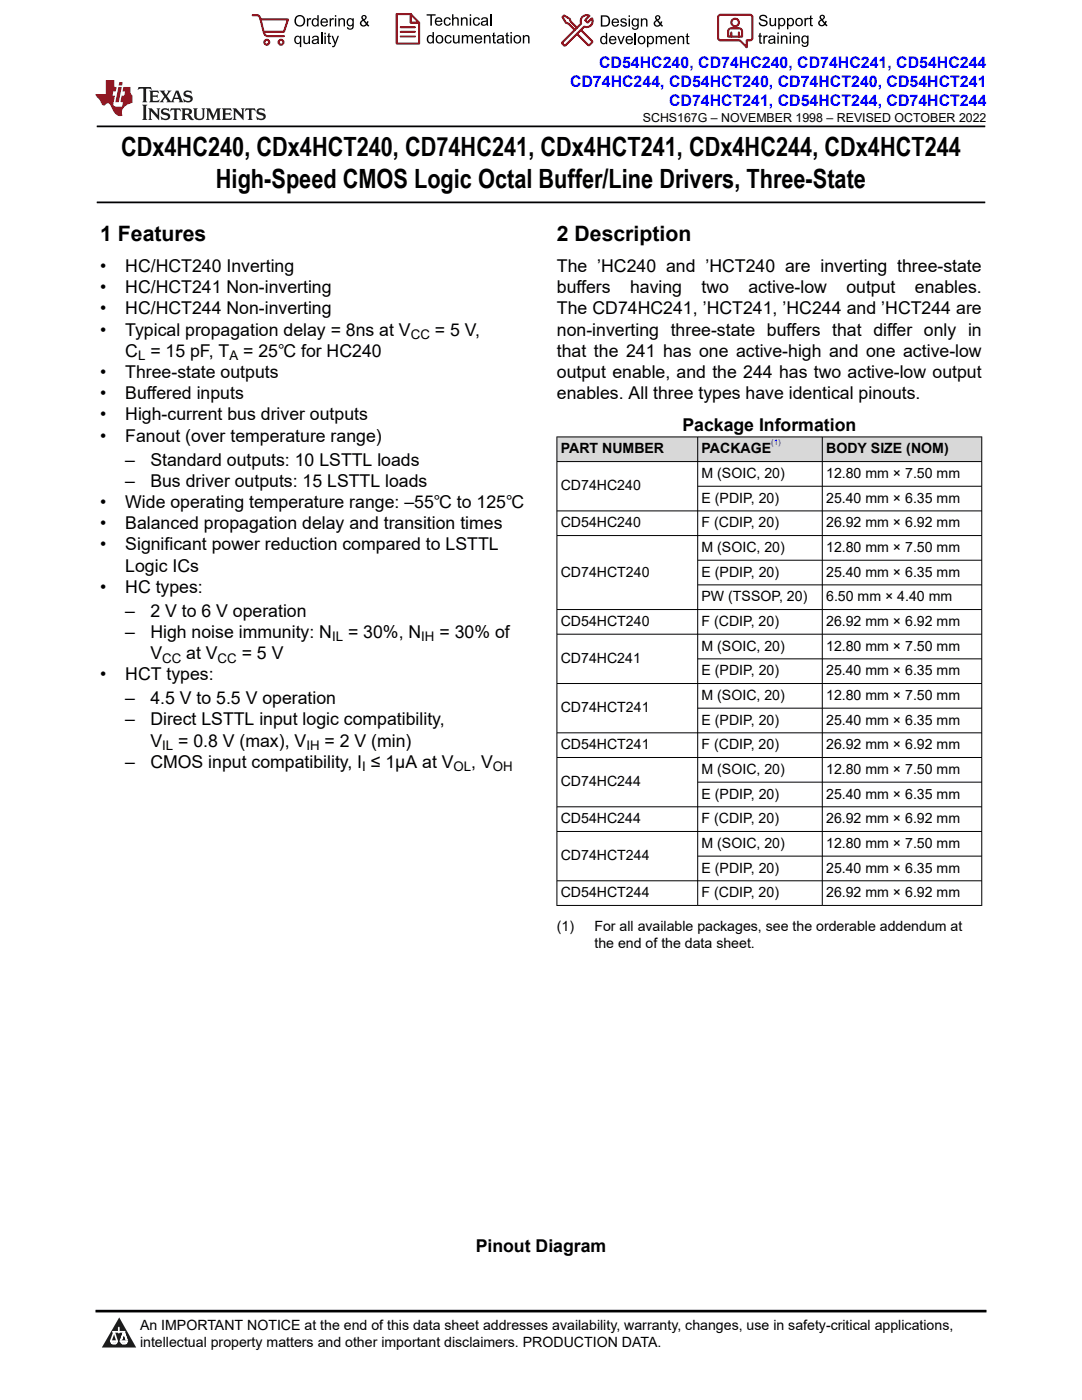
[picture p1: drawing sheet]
<svg xmlns="http://www.w3.org/2000/svg" width="216mm" height="279mm" viewBox="0 0 216 279" stroke-linecap="round" stroke-linejoin="round" font-family="sans-serif">
<path d="M19.3 25.2h177.3M19.3 40.4h177.3" fill="none" stroke="#000" stroke-width=".35"/>
<g fill="#d8d8d8">
<path d="M111.1 87.2h84.8v4.9h-84.8z" fill-rule="evenodd"/>
<path d="M111.2 87.3h28v4.8h-28z" fill-rule="evenodd"/>
<path d="M139.3 87.3h24.7v4.8h-24.7z" fill-rule="evenodd"/>
<path d="M164.1 87.3h31.7v4.8h-31.7z" fill-rule="evenodd"/>
</g>
<g fill="none" stroke="#000" stroke-width=".2">
<path d="M111.1 87.2h84.9M111.1 92.1h84.9M111.1 87.1v93.7M139.2 87.1v93.7M139.2 97h56.8M164.1 87.1v93.7M195.9 87.1v93.7M111.1 102h84.9M111.1 106.9h84.9M139.2 111.8h56.8M139.2 116.7h56.8M111.1 126.6h84.9"/>
<path d="M111.1 136.4h84.9M139.2 131.5h56.8M196 121.6h-84.9M111.1 146.3h84.9M111.1 151.2h84.9M139.2 141.3h56.8M139.2 156.1h56.8M111.1 161h84.9M111.1 165.9h84.9M111.1 175.8h84.9M139.2 170.9h56.8M111.1 180.7h84.9"/>
</g>
<path d="M0 0h215.9v23.8h-215.9z" fill-rule="evenodd" fill="#fff"/>
<path d="M27.7 17.4l-.2 .6 .5-.3h.6v.1v2.2l-.2 .4h1l-.2-.4v-2.2v-.1h.5l.5 .3-.1-.6zM29.8 18.1l.2 .4v1.5l-.2 .4h1.9l.1-.6a1.08 1.08 0 0 1-1.3 .2v-.7h.6l.4 .2v-.6l-.4 .2h-.6v-.6l.2-.1a1 1 0 0 1 1 .2l-.1-.5zM31.8 18.1l1 1.1-1 1.2h.9l-.2-.2 .4-.7 .5 .7-.2 .2h1.6l-.2-.2 .1-.4h1l.1 .4-.1 .2h.9l-.2-.3-.8-2h-.5l-1 2.2-.8-1.1 .9-1.1h-.8l.2 .2-.5 .7-.3-.7 .1-.2zM35.2 18.5l.4 1h-.8zM36.8 18.2a.65 .65 0 0 0-.2 .7 .65 .65 0 0 0 .6 .5l.7 .2 .1 .2a.79 .79 0 0 1-.7 .4 .79 .79 0 0 1-.7-.5l.1 .7 .2-.1a.93 .93 0 0 0 1.1 .1 .93 .93 0 0 0 .4-1 1.46 1.46 0 0 0-1.2-.6l-.1-.3a1.09 1.09 0 0 1 1.2 .2l-.2-.6-.1 .1-.6-.2zM28.4 20.9l.2 .4v2.3l-.2 .3h1l-.2-.3v-2.3l.2-.4zM29.6 21.6l.2 .4v1.6l-.2 .3h.8l-.3-.3v-1.4l1.7 1.8v-2l.2-.4h-.8l.2 .2 .1 1.1-1.2-1.3zM32.3 21.8a.65 .65 0 0 0-.2 .7 .65 .65 0 0 0 .7 .4l.6 .2 .1 .2a.79 .79 0 0 1-.7 .4 .79 .79 0 0 1-.7-.5l.1 .7 .2-.1a.93 .93 0 0 0 1.1 .1 .93 .93 0 0 0 .4-.9 1.46 1.46 0 0 0-1.2-.6l-.1-.4a1.09 1.09 0 0 1 1.2 .2l-.2-.6-.1 .1-.6-.1zM34.1 21.6l-.1 .7a.63 .63 0 0 1 .7-.4l.1 1.7-.3 .3h1l-.2-.3v-1.7a.66 .66 0 0 1 .8 .4l-.1-.7zM36.2 21.6l.2 .4v1.6l-.2 .3h.9l-.2-.2v-.7h.5l.1 .2a.79 .79 0 0 0 1.2 .6l-1-.9a.61 .61 0 0 0 .6-.6 .61 .61 0 0 0-.5-.6zM36.9 21.9h.2a.47 .47 0 0 1 .5 .1 .47 .47 0 0 1 .1 .5l-.2 .2h-.6zM38.5 21.6l.2 .2a2.27 2.27 0 0 0 .4 2 1.04 1.04 0 0 0 1.7-.7v-1.3l.2-.2h-.8l.2 .4v1.1a.6 .6 0 0 1-.6 .6 .6 .6 0 0 1-.6-.6v-1.1l.3-.4zM41.1 21.6l.2 .4v1.6l-.2 .3h.7l-.2-.3v-1.5l.9 1.9 .8-1.9v1.5l-.2 .3h1l-.3-.3v-1.6l.3-.4h-.8l-.7 1.5-.7-1.5zM44.3 21.6l.2 .4v1.6l-.2 .3h1.9l.1-.5a1.09 1.09 0 0 1-1.3 .1v-.6h.6l.4 .1v-.6l-.4 .2h-.6v-.6l.2-.1a1.01 1.01 0 0 1 1 .3l-.1-.6zM46.4 21.6l.3 .4v1.6l-.3 .3h.8l-.2-.3v-1.4l1.6 1.8v-2l.2-.4h-.7l.2 .2v1.1l-1.2-1.3zM49 21.6l-.1 .7a.63 .63 0 0 1 .8-.4v1.7l-.3 .3h1l-.2-.3v-1.7a.66 .66 0 0 1 .8 .4l-.1-.7zM51.4 21.8a.65 .65 0 0 0-.2 .7 .65 .65 0 0 0 .6 .4l.6 .2 .2 .2a.79 .79 0 0 1-.8 .4 .79 .79 0 0 1-.6-.5l.1 .7 .2-.1a.93 .93 0 0 0 1 .1 .93 .93 0 0 0 .5-.9 1.46 1.46 0 0 0-1.3-.6l-.1-.4a1.09 1.09 0 0 1 1.3 .2l-.2-.6-.2 .1-.5-.1z" fill="#231f20"/>
<path d="M21.1 16v2.8h-2.1l.1 .3 .9 1a.95 .95 0 0 0 .9 .9 .59 .59 0 0 1 .6-.4 .59 .59 0 0 1 .5 .4l.4 .8a1.59 1.59 0 0 0 2.1 1.3 1.61 1.61 0 0 1 1-2.2l1-.4-.1-1.5a1.59 1.59 0 0 1-.4-1.6h-1.4l-.2 .9h.5l-.1 .8h-.5l-.2 1v.2l.4 .1-.2 .9h-.6a.73 .73 0 0 1-1.1-.7l.3-1.5h-.5l.2-.8h.5l.2-.9h-.5v-1.4zM23.6 17.4l-.6 3h.7l.6-3zM23.8 16.4l-.1 .7h.7l.1-.7z" fill="#ed1c24"/>
<g fill="#000">
<path d="M58.7 4.2a1.15 1.15 0 0 1 2.3 0 1.15 1.15 0 0 1-2.3 0zM59.3 3.5a.89 .89 0 0 0-.2 1.1 .89 .89 0 0 0 1.1 .4 .88 .88 0 0 0 .3-1.3 .88 .88 0 0 0-1.2-.2z" fill-rule="evenodd"/>
<path d="M58.9 7.3l.5-.2 .5 .3v-.3h.2v2.3h-.3v-.8a.74 .74 0 0 1-.9 0 .74 .74 0 0 1-.2-1zM59.1 7.5a.57 .57 0 0 0-.1 .7 .57 .57 0 0 0 .7 .2 .57 .57 0 0 0 .2-.7 .57 .57 0 0 0-.8-.2z" fill-rule="evenodd"/>
<path d="M61.2 3.6h.3v.3l.2-.2 .3-.1 .1 .1-.1 .3a.36 .36 0 0 0-.4 0 .36 .36 0 0 0-.1 .4v.9h-.3z" fill-rule="evenodd"/>
<path d="M60.5 7.1h.3v.9a.41 .41 0 0 0 .4 .6 .41 .41 0 0 0 .4-.6v-.9h.3v1.7h-.3v-.3a.58 .58 0 0 1-.7 .3 .58 .58 0 0 1-.4-.6z" fill-rule="evenodd"/>
<path d="M62.4 3.8l.5-.2 .4 .2v-.8h.3v2.3h-.3v-.2a.75 .75 0 0 1-1-.1 .75 .75 0 0 1 0-1zM62.6 4a.57 .57 0 0 0-.1 .7 .57 .57 0 0 0 .7 .2 .57 .57 0 0 0 .1-.7 .57 .57 0 0 0-.7-.2z" fill-rule="evenodd"/>
<path d="M62.4 7.3a.74 .74 0 0 1 .9-.1 .74 .74 0 0 1 .3 .9l.1 .7h-.3v-.2a.57 .57 0 0 1-.9 .2 .57 .57 0 0 1-.1-.8l.9-.3a.41 .41 0 0 0-.3-.4 .41 .41 0 0 0-.5 .4l-.3-.1zM62.6 8.2a.35 .35 0 0 0 .1 .5 .35 .35 0 0 0 .5-.3l.1-.4z" fill-rule="evenodd"/>
<path d="M64.7 6.5h.3v.3h-.3zM64.7 7.1h.3v1.7h-.3z" fill-rule="evenodd"/>
<path d="M64.2 3.8a.76 .76 0 0 1 .9-.1 .76 .76 0 0 1 .3 .8h-1.2a.47 .47 0 0 0 .4 .6 .47 .47 0 0 0 .5-.4l.3 .1a.82 .82 0 0 1-1.2 .3 .82 .82 0 0 1 0-1.3zM64.4 4l-.2 .3h.9l-.2-.4z" fill-rule="evenodd"/>
<path d="M65.8 3.6h.2v.3l.2-.2 .3-.1 .2 .1-.1 .3a.36 .36 0 0 0-.5 0 .36 .36 0 0 0 0 .4v.9h-.3z" fill-rule="evenodd"/>
<path d="M65.5 6.7l.3-.1v.5h.2v.3h-.2v.9v.2h.2l.1 .3a.41 .41 0 0 1-.5-.1 .41 .41 0 0 1-.1-.4v-.9h-.2v-.3h.2z" fill-rule="evenodd"/>
<path d="M66.1 7.1h.3l.5 1.4 .5-1.4h.2l-.6 1.7a.57 .57 0 0 1-.7 .6v-.3a.37 .37 0 0 0 .5-.3z" fill-rule="evenodd"/>
<path d="M66.8 3h.3v.3h-.3zM66.8 3.6h.3v1.7h-.3z" fill-rule="evenodd"/>
<path d="M67.5 3.6h.3v.3a.58 .58 0 0 1 .7-.3 .58 .58 0 0 1 .3 .7v1h-.2v-1a.4 .4 0 0 0-.5-.5 .4 .4 0 0 0-.3 .6v.9h-.3z" fill-rule="evenodd"/>
<path d="M69.3 3.8l.6-.2 .4 .2v-.2h.3v1.5a.71 .71 0 0 1-.5 .8 .71 .71 0 0 1-.9-.5h.3a.46 .46 0 0 0 .6 .3 .46 .46 0 0 0 .2-.6 .78 .78 0 0 1-1.1-.2 .78 .78 0 0 1 .1-1.1zM69.6 4a.53 .53 0 0 0-.1 .8 .53 .53 0 0 0 .8 0 .54 .54 0 0 0 0-.7 .54 .54 0 0 0-.7-.1z" fill-rule="evenodd"/>
<path d="M72.2 3.1a.53 .53 0 0 1 .9 .1 .53 .53 0 0 1-.4 .8l.5 .5 .1-.3 .2 .1-.2 .5 .4 .3-.2 .2-.3-.3a.71 .71 0 0 1-1.2 .1 .71 .71 0 0 1 .3-1.1l-.2-.5zM72.3 3.5a.3 .3 0 0 0 .6 0 .3 .3 0 0 0-.6 0zM72.3 4.3a.45 .45 0 0 0 0 .7 .45 .45 0 0 0 .7-.2l-.5-.6z" fill-rule="evenodd"/>
<path d="M85.1 2.8h1.8v.3h-.7v2h-.3v-2h-.8z" fill-rule="evenodd"/>
<path d="M85.3 7.2l.6-.2 .4 .2v-.8h.3v2.3h-.3v-.2a.76 .76 0 0 1-1-.1 .76 .76 0 0 1-.1-1zM85.6 7.4a.58 .58 0 0 0-.1 .7 .58 .58 0 0 0 .7 .2 .58 .58 0 0 0 .1-.7 .58 .58 0 0 0-.7-.2z" fill-rule="evenodd"/>
<path d="M87.2 7.2a.81 .81 0 0 1 1.1 .1 .81 .81 0 0 1-.1 1.2 .81 .81 0 0 1-1.2-.2v-.7zM87.3 7.4a.57 .57 0 0 0 0 .8 .57 .57 0 0 0 .8 0 .57 .57 0 0 0 0-.7 .57 .57 0 0 0-.8-.1z" fill-rule="evenodd"/>
<path d="M87 3.7a.77 .77 0 0 1 .9-.2 .77 .77 0 0 1 .4 .9h-1.3a.48 .48 0 0 0 .4 .5 .48 .48 0 0 0 .6-.3h.3a.83 .83 0 0 1-1.3 .4 .83 .83 0 0 1 0-1.3zM87.2 3.8l-.1 .3h.9l-.3-.4z" fill-rule="evenodd"/>
<path d="M88.7 3.7a.7 .7 0 0 1 1.2 .3h-.2a.45 .45 0 0 0-.6-.3 .45 .45 0 0 0-.3 .6 .45 .45 0 0 0 .3 .6 .45 .45 0 0 0 .6-.4l.3 .1a.76 .76 0 0 1-1.1 .5 .76 .76 0 0 1-.3-1.1z" fill-rule="evenodd"/>
<path d="M88.9 7.2a.7 .7 0 0 1 1.2 .3h-.3a.45 .45 0 0 0-.5-.3 .45 .45 0 0 0-.3 .6 .45 .45 0 0 0 .3 .6 .45 .45 0 0 0 .6-.3h.2a.76 .76 0 0 1-1 .5 .76 .76 0 0 1-.3-1.1z" fill-rule="evenodd"/>
<path d="M90.2 2.8h.3v.9a.59 .59 0 0 1 .7-.2 .59 .59 0 0 1 .3 .6v1h-.2v-1a.4 .4 0 0 0-.5-.4 .4 .4 0 0 0-.3 .5v.9h-.3z" fill-rule="evenodd"/>
<path d="M90.4 7h.3v.9a.41 .41 0 0 0 .4 .6 .41 .41 0 0 0 .3-.6v-.9h.3v1.7h-.2v-.3a.58 .58 0 0 1-.7 .3 .58 .58 0 0 1-.4-.7z" fill-rule="evenodd"/>
<path d="M92 3.5h.2v.2a.59 .59 0 0 1 .7-.3 .59 .59 0 0 1 .4 .7v1h-.3v-1a.41 .41 0 0 0-.4-.4 .41 .41 0 0 0-.4 .5v.9h-.2z" fill-rule="evenodd"/>
<path d="M92.1 7h.3v.3a.56 .56 0 0 1 1 0 .54 .54 0 0 1 .6-.3 .54 .54 0 0 1 .4 .5v1.2h-.3v-1.1a.34 .34 0 0 0-.3-.4 .34 .34 0 0 0-.4 .3v1.2h-.3v-1.1a.38 .38 0 0 0-.5-.3 .38 .38 0 0 0-.2 .5v.9h-.3z" fill-rule="evenodd"/>
<path d="M93.7 2.8h.3v.4h-.3zM93.7 3.5h.3v1.6h-.3z" fill-rule="evenodd"/>
<path d="M94.6 3.7a.7 .7 0 0 1 1.2 .3h-.3a.45 .45 0 0 0-.6-.3 .45 .45 0 0 0-.3 .6 .45 .45 0 0 0 .4 .6 .45 .45 0 0 0 .5-.4l.3 .1a.76 .76 0 0 1-1 .5 .76 .76 0 0 1-.4-1.1z" fill-rule="evenodd"/>
<path d="M94.9 7.2a.77 .77 0 0 1 .9-.1 .77 .77 0 0 1 .4 .8h-1.2a.48 .48 0 0 0 .3 .6 .48 .48 0 0 0 .6-.4l.3 .1a.83 .83 0 0 1-1.3 .3 .83 .83 0 0 1 0-1.3zM95.1 7.3l-.1 .4h.9l-.2-.4z" fill-rule="evenodd"/>
<path d="M96.6 7h.2v.3a.59 .59 0 0 1 .7-.3 .59 .59 0 0 1 .4 .7v1h-.3v-1a.41 .41 0 0 0-.4-.5 .41 .41 0 0 0-.4 .6v.9h-.2z" fill-rule="evenodd"/>
<path d="M96.1 3.7a.74 .74 0 0 1 1-.2 .74 .74 0 0 1 .3 .9v.7h-.2l-.1-.2a.59 .59 0 0 1-.8 .3 .59 .59 0 0 1-.2-.8l1-.3a.42 .42 0 0 0-.4-.5 .42 .42 0 0 0-.4 .4l-.3-.1zM96.3 4.5a.36 .36 0 0 0 .2 .5 .36 .36 0 0 0 .5-.2l.1-.5z" fill-rule="evenodd"/>
<path d="M98.4 6.6l.3-.2v.6h.2v.2h-.2v1v.2h.2l.1 .3a.41 .41 0 0 1-.5-.1 .41 .41 0 0 1-.1-.4v-1h-.2v-.2h.2z" fill-rule="evenodd"/>
<path d="M99.3 7.2a.74 .74 0 0 1 1-.2 .74 .74 0 0 1 .2 1l.1 .7h-.3v-.2a.59 .59 0 0 1-.8 .2 .59 .59 0 0 1-.3-.8l1.1-.3a.42 .42 0 0 0-.4-.4 .42 .42 0 0 0-.5 .3h-.2zM99.5 8a.36 .36 0 0 0 .2 .5 .36 .36 0 0 0 .4-.2l.2-.5z" fill-rule="evenodd"/>
<path d="M101 6.6l.3-.2v.6h.3v.2h-.3v1l.1 .2h.2v.3a.41 .41 0 0 1-.4-.1 .41 .41 0 0 1-.2-.4v-1h-.2v-.2h.2z" fill-rule="evenodd"/>
<path d="M101.9 6.4h.2v.3h-.2zM101.9 7h.2v1.7h-.2z" fill-rule="evenodd"/>
<path d="M102.7 7.2a.81 .81 0 0 1 1.1 .1 .81 .81 0 0 1-.1 1.2 .81 .81 0 0 1-1.2-.2v-.7zM102.9 7.4a.57 .57 0 0 0-.1 .8 .57 .57 0 0 0 .9 0 .57 .57 0 0 0-.1-.7 .57 .57 0 0 0-.7-.1z" fill-rule="evenodd"/>
<path d="M104.3 7h.3v.3a.59 .59 0 0 1 .7-.3 .59 .59 0 0 1 .4 .7v1h-.3v-1a.41 .41 0 0 0-.5-.5 .41 .41 0 0 0-.3 .6v.9h-.3z" fill-rule="evenodd"/>
<path d="M119.9 3.1h.8a1.12 1.12 0 0 1 1 1.1 1.12 1.12 0 0 1-1 1.1h-.8zM120.2 3.3v1.7h.5a.86 .86 0 0 0 .8-.8 .86 .86 0 0 0-.8-.9z" fill-rule="evenodd"/>
<path d="M119.9 7.4l.5-.3 .5 .3v-.8h.3v2.2h-.3v-.2a.75 .75 0 0 1-1 0 .75 .75 0 0 1-.1-1zM120.2 7.5a.57 .57 0 0 0-.2 .8 .57 .57 0 0 0 .8 .2 .57 .57 0 0 0 .1-.8 .57 .57 0 0 0-.7-.2z" fill-rule="evenodd"/>
<path d="M121.7 7.4a.76 .76 0 0 1 .9-.2 .76 .76 0 0 1 .4 .9h-1.2a.47 .47 0 0 0 .3 .5 .47 .47 0 0 0 .6-.3h.3a.82 .82 0 0 1-1.3 .4 .82 .82 0 0 1 0-1.3zM121.9 7.5l-.1 .3h.9l-.2-.4z" fill-rule="evenodd"/>
<path d="M122.2 3.9a.76 .76 0 0 1 .9-.2 .76 .76 0 0 1 .4 .9h-1.2a.47 .47 0 0 0 .4 .5 .47 .47 0 0 0 .5-.3h.3a.82 .82 0 0 1-1.2 .4 .82 .82 0 0 1-.1-1.3zM122.5 4l-.2 .3h.9l-.2-.4z" fill-rule="evenodd"/>
<path d="M123.9 3.8a.71 .71 0 0 1 1.1 .3h-.2a.32 .32 0 0 0-.4-.3 .32 .32 0 0 0-.3 .4h.1a.75 .75 0 0 1 .9 .8 .72 .72 0 0 1-.7 .3 .72 .72 0 0 1-.6-.5h.2a.36 .36 0 0 0 .4 .4 .36 .36 0 0 0 .3-.5 .8 .8 0 0 1-.9-.7z" fill-rule="evenodd"/>
<path d="M123.2 7.2h.3l.4 1.3 .5-1.3h.3l-.6 1.6h-.3z" fill-rule="evenodd"/>
<path d="M125.4 3.1h.3v.3h-.3zM125.4 3.7h.3v1.6h-.3z" fill-rule="evenodd"/>
<path d="M125 7.4a.76 .76 0 0 1 .9-.2 .76 .76 0 0 1 .4 .9h-1.2a.47 .47 0 0 0 .4 .5 .47 .47 0 0 0 .5-.3h.3a.82 .82 0 0 1-1.2 .4 .82 .82 0 0 1-.1-1.3zM125.3 7.5l-.2 .3h.9l-.2-.4z" fill-rule="evenodd"/>
<path d="M126.2 3.9l.5-.3 .5 .3v-.2h.3v1.4a.71 .71 0 0 1-.6 .8 .71 .71 0 0 1-.8-.5l.2 .1a.46 .46 0 0 0 .7 .2 .46 .46 0 0 0 .2-.6 .78 .78 0 0 1-1.1-.1 .78 .78 0 0 1 .1-1.1zM126.4 4a.53 .53 0 0 0 0 .8 .53 .53 0 0 0 .7 0 .54 .54 0 0 0 0-.7 .54 .54 0 0 0-.7-.1z" fill-rule="evenodd"/>
<path d="M127.5 7.3a.8 .8 0 0 1 1.1 .2 .8 .8 0 0 1-.1 1.1 .8 .8 0 0 1-1.2-.1v-.8zM127.7 7.5a.56 .56 0 0 0-.1 .9 .56 .56 0 0 0 .8-.1 .56 .56 0 0 0 0-.7 .56 .56 0 0 0-.7-.1z" fill-rule="evenodd"/>
<path d="M127.9 3.7h.2v.2a.58 .58 0 0 1 .7-.2 .58 .58 0 0 1 .4 .6v1h-.3v-1a.4 .4 0 0 0-.4-.4 .4 .4 0 0 0-.3 .5v.9h-.3z" fill-rule="evenodd"/>
<path d="M129.1 7.2h.2v.2a.72 .72 0 0 1 1-.1 .72 .72 0 0 1 .2 1 .64 .64 0 0 1-.5 .5 .64 .64 0 0 1-.6-.2v.8h-.3zM129.5 7.5a.56 .56 0 0 0-.1 .8 .56 .56 0 0 0 .7 .2 .56 .56 0 0 0 .1-.8 .56 .56 0 0 0-.7-.2z" fill-rule="evenodd"/>
<path d="M130.8 7.2h.3v.2a.55 .55 0 0 1 .9 0 .53 .53 0 0 1 .7-.3 .53 .53 0 0 1 .4 .6v1.1h-.3v-1a.34 .34 0 0 0-.3-.4 .34 .34 0 0 0-.4 .3v1.1h-.3v-1a.37 .37 0 0 0-.5-.4 .37 .37 0 0 0-.2 .6v.8h-.3z" fill-rule="evenodd"/>
<path d="M130.9 3.2a.53 .53 0 0 1 .8 .1 .53 .53 0 0 1-.3 .8l.4 .5 .1-.4 .3 .1-.2 .5 .3 .3-.2 .3-.3-.4a.71 .71 0 0 1-1.2 .1 .71 .71 0 0 1 .4-1.1l-.3-.5zM130.9 3.6a.3 .3 0 0 0 .6 0 .3 .3 0 0 0-.6 0zM130.9 4.3a.45 .45 0 0 0 0 .7 .45 .45 0 0 0 .7-.2l-.5-.6z" fill-rule="evenodd"/>
<path d="M133.6 7.4a.76 .76 0 0 1 .9-.2 .76 .76 0 0 1 .4 .9h-1.3a.47 .47 0 0 0 .4 .5 .47 .47 0 0 0 .6-.3h.3a.82 .82 0 0 1-1.3 .4 .82 .82 0 0 1 0-1.3zM133.8 7.5l-.1 .3h.9l-.3-.4z" fill-rule="evenodd"/>
<path d="M135.2 7.2h.3v.2a.58 .58 0 0 1 .7-.2 .58 .58 0 0 1 .3 .6v1h-.3v-1a.4 .4 0 0 0-.4-.4 .4 .4 0 0 0-.3 .5v.9h-.3z" fill-rule="evenodd"/>
<path d="M137 6.8l.3-.2v.6h.2v.2h-.2v1v.2h.2l.1 .2a.41 .41 0 0 1-.5 0 .41 .41 0 0 1-.1-.5v-.9h-.2v-.2h.2z" fill-rule="evenodd"/>
<path d="M151.7 3.1a.88 .88 0 0 1 1.4 .5h-.3a.49 .49 0 0 0-.5-.5 .49 .49 0 0 0-.4 .6v.1a1.06 1.06 0 0 1 1.3 1 .95 .95 0 0 1-1 .4 .95 .95 0 0 1-.8-.7h.3a.58 .58 0 0 0 .6 .5 .58 .58 0 0 0 .5-.6l-.2-.1a.95 .95 0 0 1-1.1-.9z" fill-rule="evenodd"/>
<path d="M151.5 6.7l.3-.2v.6h.3v.2h-.3v1v.2h.3v.2a.41 .41 0 0 1-.5 0 .41 .41 0 0 1-.1-.5v-.9h-.2v-.2h.2z" fill-rule="evenodd"/>
<path d="M152.3 7.1h.3v.2l.1-.2h.4h.1l-.1 .3a.36 .36 0 0 0-.4 0 .36 .36 0 0 0-.1 .5v.8h-.3z" fill-rule="evenodd"/>
<path d="M153.4 7.3a.74 .74 0 0 1 1-.2 .74 .74 0 0 1 .3 .9l.1 .7h-.3l-.1-.2a.57 .57 0 0 1-.8 .3 .57 .57 0 0 1-.1-.9l.9-.2a.41 .41 0 0 0-.4-.4 .41 .41 0 0 0-.4 .3h-.3zM153.7 8.1a.35 .35 0 0 0 .1 .5 .35 .35 0 0 0 .5-.2l.1-.5z" fill-rule="evenodd"/>
<path d="M153.5 3.6h.3v.9a.41 .41 0 0 0 .4 .5 .41 .41 0 0 0 .4-.5v-.9h.3v1.6h-.3v-.2a.58 .58 0 0 1-.7 .2 .58 .58 0 0 1-.4-.6z" fill-rule="evenodd"/>
<path d="M155.1 6.5h.3v.3h-.3zM155.1 7.1h.3v1.6h-.3z" fill-rule="evenodd"/>
<path d="M155.3 3.6h.2v.2a.72 .72 0 0 1 1-.1 .72 .72 0 0 1 .2 1 .64 .64 0 0 1-.5 .5 .64 .64 0 0 1-.6-.2v.8h-.3zM155.7 3.9a.56 .56 0 0 0-.2 .8 .56 .56 0 0 0 .8 .2 .56 .56 0 0 0 .1-.8 .56 .56 0 0 0-.7-.2z" fill-rule="evenodd"/>
<path d="M155.8 7.1h.3v.2a.58 .58 0 0 1 .7-.2 .58 .58 0 0 1 .3 .6v1h-.2v-1a.4 .4 0 0 0-.5-.4 .4 .4 0 0 0-.3 .5v.9h-.3z" fill-rule="evenodd"/>
<path d="M157 3.6h.3v.2a.72 .72 0 0 1 1-.1 .72 .72 0 0 1 .1 1 .64 .64 0 0 1-.4 .5 .64 .64 0 0 1-.7-.2v.8h-.3zM157.4 3.9a.56 .56 0 0 0-.1 .8 .56 .56 0 0 0 .7 .2 .56 .56 0 0 0 .2-.8 .56 .56 0 0 0-.8-.2z" fill-rule="evenodd"/>
<path d="M157.6 6.5h.2v.3h-.2zM157.6 7.1h.2v1.6h-.2z" fill-rule="evenodd"/>
<path d="M158.3 7.1h.2v.2a.58 .58 0 0 1 .7-.2 .58 .58 0 0 1 .4 .6v1h-.3v-1a.4 .4 0 0 0-.4-.4 .4 .4 0 0 0-.4 .5v.9h-.2z" fill-rule="evenodd"/>
<path d="M158.9 3.7a.8 .8 0 0 1 1.2 .2 .8 .8 0 0 1-.2 1.1 .8 .8 0 0 1-1.1-.1l-.1-.8zM159.1 3.9a.56 .56 0 0 0-.1 .9 .56 .56 0 0 0 .9 0 .56 .56 0 0 0-.1-.8 .56 .56 0 0 0-.7-.1z" fill-rule="evenodd"/>
<path d="M160.1 7.3l.5-.2 .5 .2v-.2h.2v1.4a.71 .71 0 0 1-.5 .9 .71 .71 0 0 1-.8-.5h.2a.46 .46 0 0 0 .6 .2 .46 .46 0 0 0 .2-.6 .78 .78 0 0 1-1-.1 .78 .78 0 0 1 .1-1.1zM160.3 7.4a.53 .53 0 0 0-.1 .8 .53 .53 0 0 0 .8 0 .54 .54 0 0 0 0-.7 .54 .54 0 0 0-.7-.1z" fill-rule="evenodd"/>
<path d="M160.5 3.6h.3v.2l.1-.2h.4h.1l-.1 .3a.36 .36 0 0 0-.4 0 .36 .36 0 0 0-.1 .5v.8h-.3z" fill-rule="evenodd"/>
<path d="M161.6 3.2l.3-.2v.6h.3v.2h-.3v1l.1 .2h.2v.2a.41 .41 0 0 1-.4 0 .41 .41 0 0 1-.2-.5v-.9h-.2v-.2h.2z" fill-rule="evenodd"/>
<path d="M163.7 3.1a.53 .53 0 0 1 .8 .1 .53 .53 0 0 1-.3 .8l.4 .5 .1-.3h.3l-.2 .5 .3 .3-.2 .3-.3-.3a.71 .71 0 0 1-1.2 .1 .71 .71 0 0 1 .4-1.2l-.3-.5zM163.8 3.5a.3 .3 0 0 0 .6 0 .3 .3 0 0 0-.6 0zM163.7 4.2a.45 .45 0 0 0 0 .8 .45 .45 0 0 0 .7-.3l-.5-.6z" fill-rule="evenodd"/>
</g>
<path d="M64.2 6.5v2.3M97.9 2.8v2.3M126.8 6.6v2.2" fill="none" stroke="#000" stroke-width=".28"/>
<g fill="none" stroke="#de0000" stroke-width=".42">
<path d="M50.4 3l1.1 .1a1.4 1.4 0 0 1 .6 1.2l.6 2.5a.95 .95 0 0 0 1.2 .4h2.8M52 3.9h5.5l-.8 2.4h-4M79.1 2.8h2.8v1.7h1.7v4.2h-4.5zM80 6.4h2.8M80 5.4h2.8M80 7.3h2.8M82 2.8l1.6 1.7M115.1 5.5l-1.2-1.2-.2-.5-1.2-.7-.3 .3 .7 1.1 .5 .2 1.3 1.3M115.9 6l2.2 2.2v.3l-.5 .5h-.3l-2.2-2.2zM115.9 6l.7-.7a1.19 1.19 0 0 0 1.3-.3 1.19 1.19 0 0 0 .2-1.4l-.8 .9-.5-.5 .8-.8a1.19 1.19 0 0 0-1.3 .1 1.19 1.19 0 0 0-.3 1.4l-3.8 3.7v.3l.3 .3h.3l2.3-2.2M143.3 3.2l.5-.2h5.9l.4 .2v4.4l-.2 .4-.9 .1v1.3l-1.4-1.3h-3.8l-.5-.3zM145.5 5.8l.4-.1h1.6a.61 .61 0 0 1 .6 .6v1h-2.8v-1z"/>
<path d="M145.9 6.5v.8M147.4 6.5v.8"/>
<circle cx="53.2" cy="8.4" r=".49"/>
<circle cx="56.1" cy="8.4" r=".49"/>
<circle cx="146.7" cy="4.5" r=".75"/>
</g>
<path d="M0 261.4h215.9v18h-215.9z" fill-rule="evenodd" fill="#fff"/>
<path d="M23.8 262.9l3.4 6h-6.9z" fill="#231f20"/>
<path d="M22.1 267.7h1.3l-.4 .5h-.3a.55 .55 0 0 1-.6-.5z" fill-rule="evenodd" fill="#fff"/>
<path d="M22.1 267.7h1.3l-.4 .5h-.3a.55 .55 0 0 1-.6-.5z" fill="none" stroke="#231f20" stroke-width=".34"/>
<path d="M22.1 267.7h1.3l-.4 .5h-.5zM22.6 265.8h.1M22.6 265.8h2.3zM23.7 265.9h.1M23.7 264.9v1zM24 267.7h.1" fill="none" stroke="#fff" stroke-width=".34"/>
<path d="M24.7 265.8l-.7 1.9z" fill="#fff"/>
<path d="M24.7 265.8l-.7 1.9z" fill="none" stroke="#fff" stroke-width=".34"/>
<path d="M24.7 265.8l.7 1.9z" fill="#fff"/>
<path d="M24.7 265.8l.7 1.9zM25.3 267.7h.1" fill="none" stroke="#fff" stroke-width=".34"/>
<path d="M22.8 265.8l-.7 1.9z" fill="#fff"/>
<path d="M22.8 265.8l-.7 1.9z" fill="none" stroke="#fff" stroke-width=".34"/>
<path d="M22.8 265.8l.6 1.9z" fill="#fff"/>
<path d="M22.8 265.8l.6 1.9z" fill="none" stroke="#fff" stroke-width=".34"/>
<path d="M24.1 267.7h1.3a.65 .65 0 0 1-.6 .5 .65 .65 0 0 1-.7-.5z" fill-rule="evenodd" fill="#fff"/>
<path d="M24.1 267.7h1.3a.65 .65 0 0 1-.6 .5 .65 .65 0 0 1-.7-.5z" fill="none" stroke="#231f20" stroke-width=".34"/>
<path d="M24 267.7h.1M24.1 267.7h1.3l-.4 .5h-.5z" fill="none" stroke="#fff" stroke-width=".34"/>
<path d="M19 261.7h177.8" fill="none" stroke="#000" stroke-width=".53"/>
<g font-size="5.3">
<text x="24.2" y="31.2">CDx4HC240, CDx4HCT240, CD74HC241, CDx4HCT241, CDx4HC244, CDx4HCT244</text>
<text x="43.1" y="37.5">High-Speed CMOS Logic Octal Buffer/Line Drivers, Three-State</text>
</g>
<g font-size="4.2">
<text x="20" y="48.1">1 Features</text>
<text x="111.1" y="48.1">2 Description</text>
</g>
<g font-size="3.5">
<text x="20" y="54.3">•</text>
<text x="20" y="58.5">•</text>
<text x="25" y="54.3">HC/HCT240 Inverting</text>
<text x="25" y="58.5">HC/HCT241 Non-inverting</text>
<text x="111.1" y="54.3">The ’HC240 and ’HCT240 are inverting three-state</text>
<text x="111.1" y="58.5">buffers</text>
<text x="125.7" y="58.5">having</text>
<text x="140" y="58.5">two</text>
<text x="149.3" y="58.5">active-low</text>
<text x="168.9" y="58.5">output</text>
<text x="182.6" y="58.5">enables.</text>
<text x="20" y="62.8">•</text>
<text x="25" y="62.8">HC/HCT244 Non-inverting</text>
<text x="111.1" y="62.8">The CD74HC241, ’HCT241, ’HC244 and ’HCT244 are</text>
<text x="20" y="67">•</text>
<text x="25" y="71.2">C = 15 pF, T</text>
<text x="25" y="67">Typical propagation delay = 8ns at V</text>
<text x="48.5" y="71.2">= 25℃ for HC240</text>
<text x="86.8" y="67">= 5 V,</text>
<text x="111.1" y="71.2">that the 241 has one active-high and one active-low</text>
<text x="111.1" y="67">non-inverting three-state buffers that differ only in</text>
<text x="20" y="75.5">•</text>
<text x="25" y="75.5">Three-state outputs</text>
<text x="111.1" y="75.5">output enable, and the 244 has two active-low output</text>
<text x="20" y="79.7">•</text>
<text x="20" y="83.9">•</text>
<text x="25" y="79.7">Buffered inputs</text>
<text x="25" y="83.9">High-current bus driver outputs</text>
<text x="111.1" y="79.7">enables. All three types have identical pinouts.</text>
<text x="20" y="88.2">•</text>
<text x="25" y="88.2">Fanout (over temperature range)</text>
<text x="136.2" y="86">Package Information</text>
<text x="25" y="92.9">–</text>
<text x="30" y="92.9">Standard outputs: 10 LSTTL loads</text>
<text x="20" y="101.4">•</text>
<text x="25" y="97.1">–</text>
<text x="25" y="101.4">Wide operating temperature range: –55℃ to 125℃</text>
<text x="30" y="97.1">Bus driver outputs: 15 LSTTL loads</text>
<text x="20" y="105.6">•</text>
<text x="25" y="105.6">Balanced propagation delay and transition times</text>
<text x="20" y="109.8">•</text>
<text x="25" y="109.8">Significant power reduction compared to LSTTL</text>
<text x="20" y="118.3">•</text>
<text x="25" y="114.1">Logic ICs</text>
<text x="25" y="118.3">HC types:</text>
<text x="25" y="123.1">–</text>
<text x="30" y="123.1">2 V to 6 V operation</text>
<text x="25" y="127.3">–</text>
<text x="30" y="127.3">High noise immunity: N</text>
<text x="30" y="131.5">V</text>
<text x="37.2" y="131.5">at V</text>
<text x="48.2" y="131.5">= 5 V</text>
<text x="69.5" y="127.3">= 30%, N</text>
<text x="87.7" y="127.3">= 30% of</text>
<text x="20" y="135.8">•</text>
<text x="25" y="135.8">HCT types:</text>
<text x="25" y="140.5">–</text>
<text x="30" y="140.5">4.5 V to 5.5 V operation</text>
<text x="25" y="144.8">–</text>
<text x="30" y="144.8">Direct LSTTL input logic compatibility,</text>
<text x="30" y="149">V</text>
<text x="35.5" y="149">= 0.8 V (max), V</text>
<text x="64.8" y="149">= 2 V (min)</text>
<text x="25" y="153.2">–</text>
<text x="30" y="153.2">CMOS input compatibility, I ≤ 1μA at V</text>
<text x="94" y="153.2">, V</text>
<text x="94.9" y="249.9">Pinout Diagram</text>
</g>
<g font-size="3.2" fill="#00f">
<text x="113.7" y="17.3">CD74HC244, CD54HCT240, CD74HCT240, CD54HCT241</text>
<text x="119.6" y="13.5">CD54HC240, CD74HC240, CD74HC241, CD54HC244</text>
<text x="133.5" y="21.1">CD74HCT241, CD54HCT244, CD74HCT244</text>
</g>
<g font-size="2.8">
<text x="111.9" y="90.5">PART NUMBER</text>
<text x="140" y="90.5">PACKAGE</text>
<text x="140" y="95.4">M (SOIC, 20)</text>
<text x="164.8" y="90.5">BODY SIZE (NOM)</text>
<text x="164.8" y="95.4">12.80 mm × 7.50 mm</text>
<text x="111.9" y="97.9">CD74HC240</text>
<text x="140" y="100.3">E (PDIP, 20)</text>
<text x="164.8" y="100.3">25.40 mm × 6.35 mm</text>
<text x="111.9" y="105.2">CD54HC240</text>
<text x="140" y="105.2">F (CDIP, 20)</text>
<text x="164.8" y="105.2">26.92 mm × 6.92 mm</text>
<text x="140" y="110.2">M (SOIC, 20)</text>
<text x="164.8" y="110.2">12.80 mm × 7.50 mm</text>
<text x="111.9" y="115.1">CD74HCT240</text>
<text x="140" y="115.1">E (PDIP, 20)</text>
<text x="140" y="120">PW (TSSOP, 20)</text>
<text x="164.8" y="115.1">25.40 mm × 6.35 mm</text>
<text x="164.8" y="120">6.50 mm × 4.40 mm</text>
<text x="111.9" y="124.9">CD54HCT240</text>
<text x="140" y="124.9">F (CDIP, 20)</text>
<text x="164.8" y="124.9">26.92 mm × 6.92 mm</text>
<text x="140" y="129.8">M (SOIC, 20)</text>
<text x="164.8" y="129.8">12.80 mm × 7.50 mm</text>
<text x="111.9" y="132.3">CD74HC241</text>
<text x="140" y="134.8">E (PDIP, 20)</text>
<text x="164.8" y="134.8">25.40 mm × 6.35 mm</text>
<text x="111.9" y="142.1">CD74HCT241</text>
<text x="140" y="139.7">M (SOIC, 20)</text>
<text x="164.8" y="139.7">12.80 mm × 7.50 mm</text>
<text x="111.9" y="149.5">CD54HCT241</text>
<text x="140" y="144.6">E (PDIP, 20)</text>
<text x="140" y="149.5">F (CDIP, 20)</text>
<text x="164.8" y="144.6">25.40 mm × 6.35 mm</text>
<text x="164.8" y="149.5">26.92 mm × 6.92 mm</text>
<text x="140" y="154.4">M (SOIC, 20)</text>
<text x="164.8" y="154.4">12.80 mm × 7.50 mm</text>
<text x="111.9" y="156.9">CD74HC244</text>
<text x="140" y="159.4">E (PDIP, 20)</text>
<text x="164.8" y="159.4">25.40 mm × 6.35 mm</text>
<text x="111.9" y="164.3">CD54HC244</text>
<text x="140" y="164.3">F (CDIP, 20)</text>
<text x="164.8" y="164.3">26.92 mm × 6.92 mm</text>
<text x="111.9" y="171.7">CD74HCT244</text>
<text x="140" y="169.2">M (SOIC, 20)</text>
<text x="164.8" y="169.2">12.80 mm × 7.50 mm</text>
<text x="111.9" y="179.1">CD54HCT244</text>
<text x="140" y="174.1">E (PDIP, 20)</text>
<text x="140" y="179.1">F (CDIP, 20)</text>
<text x="164.8" y="174.1">25.40 mm × 6.35 mm</text>
<text x="164.8" y="179.1">26.92 mm × 6.92 mm</text>
<text x="111.1" y="185.9">(1)</text>
<text x="118.6" y="185.9">For all available packages, see the orderable addendum at</text>
<text x="118.6" y="189.2">the end of the data sheet.</text>
<text x="27.9" y="265.5">An IMPORTANT NOTICE at the end of this data sheet addresses availability, warranty, changes, use in safety-critical applications,</text>
<text x="27.9" y="268.9">intellectual property matters and other important disclaimers. PRODUCTION DATA.</text>
</g>
<g font-size="2.6">
<text x="27.5" y="71.9">L</text>
<text x="45.8" y="71.9">A</text>
<text x="82" y="67.7">CC</text>
<text x="66.3" y="128">IL</text>
<text x="84.1" y="128">IH</text>
<text x="32.4" y="132.2">CC</text>
<text x="43.4" y="132.2">CC</text>
<text x="32.4" y="149.7">IL</text>
<text x="61.1" y="149.7">IH</text>
<text x="72.3" y="153.9">I</text>
<text x="90.5" y="153.9">OL</text>
<text x="98.4" y="153.9">OH</text>
</g>
<text font-size="2.5" x="128.3" y="24.3">SCHS167G – NOVEMBER 1998 – REVISED OCTOBER 2022</text>
<text font-size="1.6" fill="#00f" x="153.9" y="88.8">(1)</text>
</svg>
